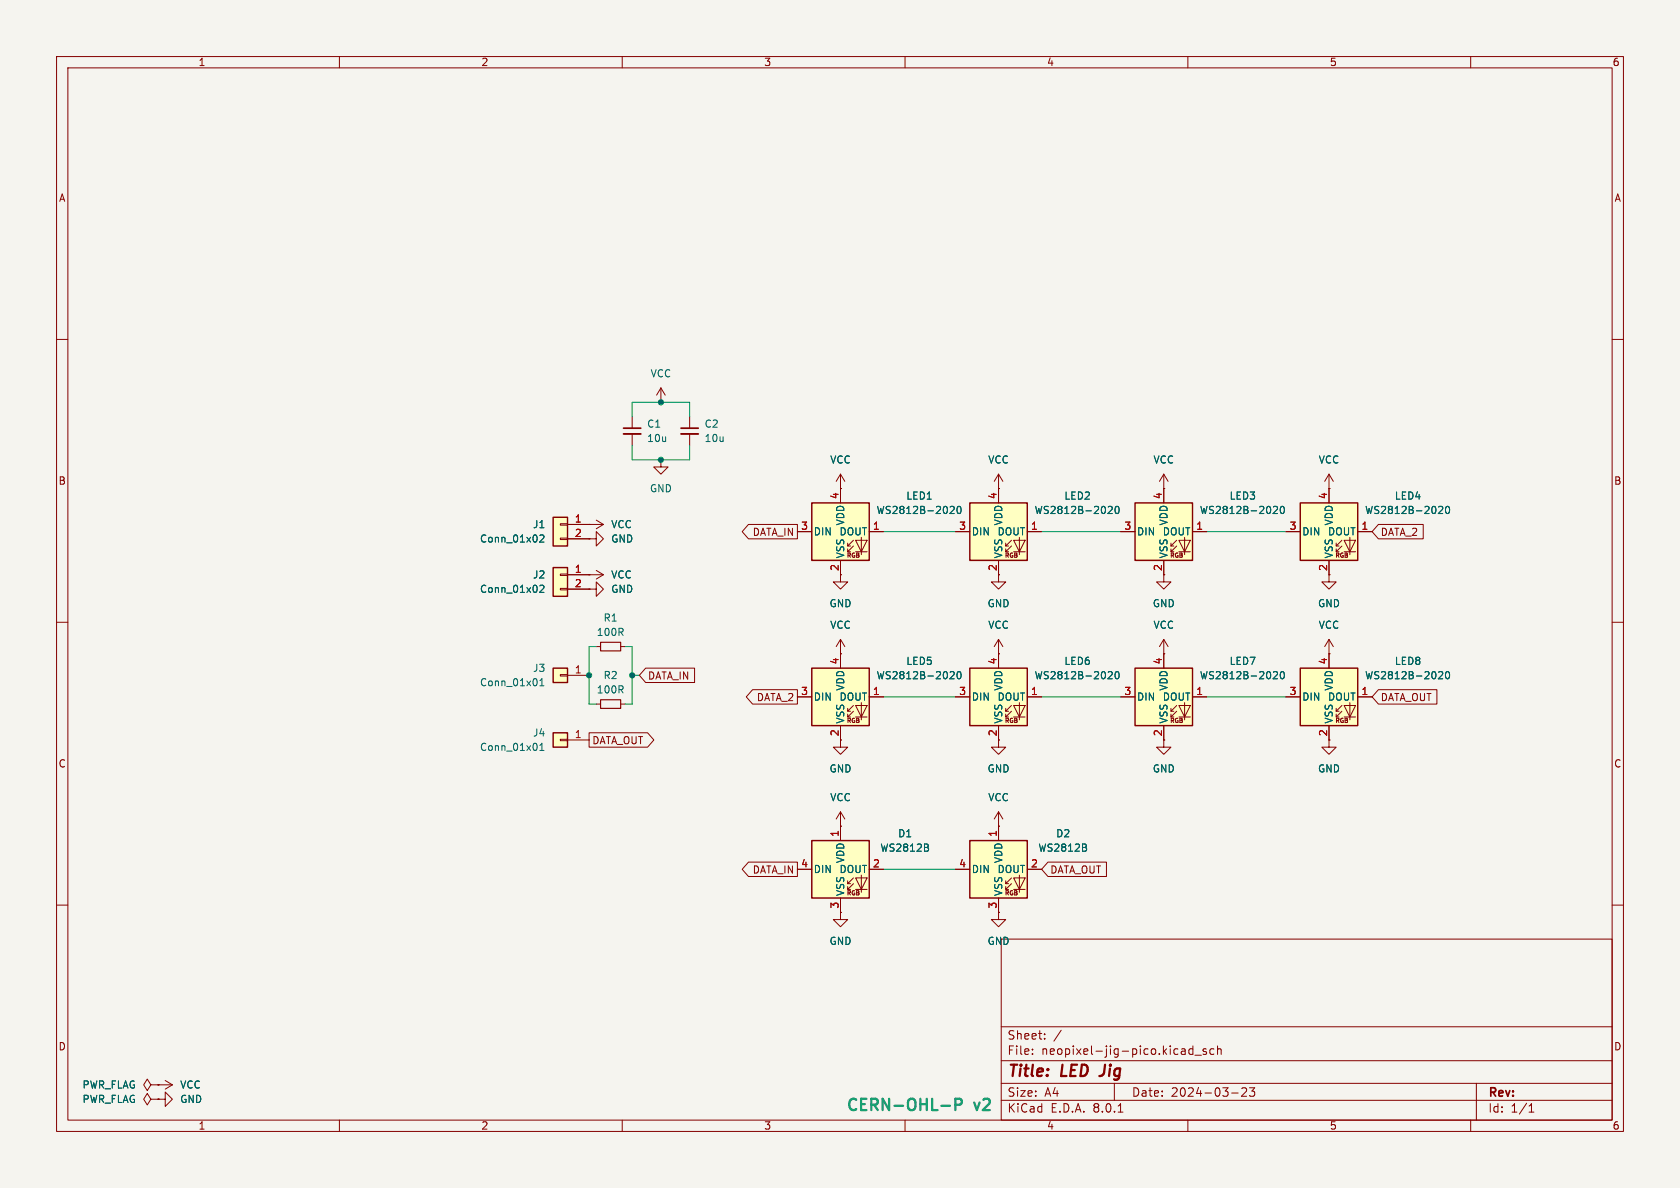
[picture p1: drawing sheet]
<svg xmlns="http://www.w3.org/2000/svg" width="297mm" height="210mm" viewBox="0 0 297 210" stroke-linecap="round" stroke-linejoin="round" font-family="sans-serif">
<path d="M0 0h297v210h-297z" fill="#f5f4ef" stroke="#f5f4ef" stroke-width=".18"/>
<g fill="none" stroke="#840000" stroke-width=".18">
<path d="M10 10h277v190h-277zM12 12h273v186h-273zM60 10v2M110 10v2M160 10v2M210 10v2M260 10v2M10 60h2M285 60h2M10 110h2M285 110h2M10 160h2"/>
<path d="M285 160h2M176.5 161.3v1.3h-1.2l1.2 1.2 1.3-1.2h-1.3M176.5 161.3h.1M177 166h108v32h-108zM60 198v2M110 198v2M160 198v2M177 194.5h108M177 191.5h108M177 187.5h108M177 181.5h108M182.5 186.3v.1"/>
<path d="M182.5 185.5v.1M184.7 183.6v.1M184.7 182.8v.1M187.6 182.1l-1.3 2M197 191.5v3M197.7 196.6h.8M210 198v2M210.9 184.9v1.5M210.9 185.5l-.4-.1-.3 .3v.4l.1 .2h.6M211.2 186.5h1.2M213.2 185.5l-.3-.1-.2 .2v.2l.5 .2v.3h-.5M214.6 185.5l-.4-.1-.3 .3v.4l.1 .2h.6"/>
<path d="M215.2 185.5l.3-.1 .3 .1 .1 .9M215.2 184.9v1.5M217.7 193.2h1.2M219.5 192.4l.6-.1 .2 .1 .1 .3-.9 1.1h.9M220.9 192.3h.9l-.5 .6 .4 .1v.7l-.2 .1h-.4l-.2-.1M260 198v2M261 191.5v6.5M270.3 196.6h.9M270.3 195.5l.4-.4v1.5"/>
</g>
<path d="M194.8 190.1l-.5 .1" fill="none" stroke="#840000" stroke-width=".4"/>
<path d="M97.8 129.5h2.5v2.6h-2.5z" fill="#ffffc2"/>
<path d="M99.1 130.7h1.2v.2h-1.2zM100.3 130.8h3.8M26.7 191.8l-.7-1-.6 1 .6 1 .7-1h1.2M26.7 194.3l-.7-1-.6 1 .6 1 .7-1h1.2M27.9 194.3h1.3v-1.3l1.3 1.3-1.3 1.3v-1.3M27.9 194.3h.1M27.9 191.8h.1" fill="none" stroke="#840000" stroke-width=".18"/>
<path d="M97.8 129.5h2.5v2.6h-2.5z" fill="none" stroke="#840000" stroke-width=".25"/>
<path d="M95.4 132.7h.8M95.4 131.8l.4-.4v1.3" fill="none" stroke="#006464" stroke-width=".18"/>
<path d="M229.9 118.1h10.1v10.2h-10.1z" fill="#ffffc2"/>
<path d="M234.9 115.6v2.5M227.3 123.2h2.6M234.9 128.3v2.5M236.2 126.7h.5M236.2 125.7h.5M237.2 125.7l-1 1v-.5M237.2 124.7l-1 1v-.5M237.6 124.7h2l-1 2zM237.6 126.7h2M238.6 124.2v3.1M240 123.2h2.6" fill="none" stroke="#840000" stroke-width=".18"/>
<path d="M229.9 118.1h10.1v10.2h-10.1z" fill="none" stroke="#840000" stroke-width=".25"/>
<path d="M254.3 118.8l.5-.1 .3 .4-.8 .9h.8M255.7 118.8l.1-.1a.68 .68 0 0 1 .5 .7 .68 .68 0 0 1-.5 .6l-.1-.1-.2-.4z" fill="none" stroke="#006464" stroke-width=".18"/>
<path d="M229.9 88.9h10.1v10.2h-10.1z" fill="#ffffc2"/>
<g fill="none" stroke="#840000" stroke-width=".18">
<path d="M116.8 81.3v1.3h1.3l-1.3 1.2-1.2-1.2h1.2M116.8 81.3h.1M227.3 94h2.6M234.9 99.1v3.8h-1.2l1.2 1.2 1.3-1.2h-1.3M234.9 86.4v2.5M236.2 97.5h.5M236.2 96.5h.5M237.2 96.5l-1 1v-.5M237.2 95.5l-1 1v-.5M237.6 95.5h2l-1 2zM237.6 97.5h2M238.6 95v3"/>
<path d="M240 94h2.6M234.9 115.6h.1M234.9 113v2.6M234.9 113l.8 1.3M234.9 113l-.7 1.3M148.6 161.3v1.3h-1.3l1.3 1.2 1.3-1.2h-1.3M148.6 161.3h.1"/>
</g>
<path d="M229.9 88.9h10.1v10.2h-10.1z" fill="none" stroke="#840000" stroke-width=".25"/>
<path d="M254.3 89.6l.5-.1 .3 .4-.8 .9h.8M255.7 89.6l.1-.1a.68 .68 0 0 1 .5 .6 .68 .68 0 0 1-.5 .7l-.1-.1-.2-.4z" fill="none" stroke="#006464" stroke-width=".18"/>
<path d="M171.4 148.6h10.2v10.2h-10.2z" fill="#ffffc2"/>
<path d="M168.9 153.7h2.5M176.5 146.1v2.5M176.5 158.8v2.5M177.8 157.2h.5M177.8 156.2h.5M178.8 156.2l-1 1v-.5M178.8 155.2l-1 1v-.5M179.2 155.2h2l-1 2zM179.2 157.2h2M180.2 154.7v3M181.6 153.7h2.5" fill="none" stroke="#840000" stroke-width=".18"/>
<path d="M171.4 148.6h10.2v10.2h-10.2z" fill="none" stroke="#840000" stroke-width=".25"/>
<path d="M192 149.9l.1 .1-.1 .4M192 149.3v.4" fill="none" stroke="#006464" stroke-width=".18"/>
<path d="M143.5 148.6h10.2v10.2h-10.2z" fill="#ffffc2"/>
<g fill="none" stroke="#840000" stroke-width=".18">
<path d="M234.9 86.4h.1M234.9 83.8l.8 1.3M234.9 83.8v2.6M234.9 83.8l-.7 1.3M234.9 130.8v1.3h-1.2l1.2 1.3 1.3-1.3h-1.3M141 153.7h2.5M148.6 146.1v2.5M148.6 158.8v2.5M149.9 157.2h.5M149.9 156.2h.5M150.9 156.2l-1 1v-.5M150.9 155.2l-1 1v-.5"/>
<path d="M151.3 155.2h2l-1 2zM151.3 157.2h2M152.3 154.7v3M153.7 153.7h2.5M27.9 191.8h.1M27.9 191.8h2.6M29.2 191l1.3 .8M30.5 191.8l-1.3 .7"/>
</g>
<path d="M143.5 148.6h10.2v10.2h-10.2z" fill="none" stroke="#840000" stroke-width=".25"/>
<path d="M164 149.9l.2 .1-.2 .4M164 149.3v.4" fill="none" stroke="#006464" stroke-width=".18"/>
<path d="M200.7 88.9h10.1v10.2h-10.1z" fill="#ffffc2"/>
<path d="M198.1 94h2.6M205.7 86.4v2.5M205.7 99.1v2.5M207 97.5h.5M207 96.5h.5M208 96.5l-1 1v-.5M208 95.5l-1 1v-.5M208.4 95.5h2l-1 2zM208.4 97.5h2M209.4 95v3M210.8 94h2.6" fill="none" stroke="#840000" stroke-width=".18"/>
<path d="M200.7 88.9h10.1v10.2h-10.1z" fill="none" stroke="#840000" stroke-width=".25"/>
<path d="M225.1 89.6l.5-.1 .2 .4-.7 .9h.7M226.5 89.6l.1-.1a.68 .68 0 0 1 .5 .6 .68 .68 0 0 1-.5 .7 .84 .84 0 0 1-.1-1.2z" fill="none" stroke="#006464" stroke-width=".18"/>
<path d="M200.7 118.1h10.1v10.2h-10.1z" fill="#ffffc2"/>
<g fill="none" stroke="#840000" stroke-width=".18">
<path d="M205.7 86.4h.1M205.7 83.8v2.6M205.7 83.8l.8 1.3M205.7 83.8l-.7 1.3M205.7 115.6v2.5M148.6 130.8v1.3h-1.3l1.3 1.3 1.3-1.3h-1.3M198.1 123.2h2.6M205.7 128.3v2.5M207 126.7h.5M207 125.7h.5M208 125.7l-1 1v-.5M208 124.7l-1 1v-.5"/>
<path d="M208.4 124.7h2l-1 2zM208.4 126.7h2M209.4 124.2v3.1M210.8 123.2h2.6M148.6 146.1h.1M148.6 143.5l.8 1.3M148.6 143.5v2.6M148.6 143.5l-.8 1.3"/>
</g>
<path d="M200.7 118.1h10.1v10.2h-10.1z" fill="none" stroke="#840000" stroke-width=".25"/>
<path d="M225.1 118.8l.5-.1 .2 .4-.7 .9h.7M226.5 118.8l.1-.1a.68 .68 0 0 1 .5 .7 .68 .68 0 0 1-.5 .6 .84 .84 0 0 1-.1-1.2z" fill="none" stroke="#006464" stroke-width=".18"/>
<path d="M143.5 118.1h10.2v10.2h-10.2z" fill="#ffffc2"/>
<g fill="none" stroke="#840000" stroke-width=".18">
<path d="M111.8 73.7v2M111.8 76.7v2M116.8 71.1h.1M116.8 68.6l-.7 1.3M116.8 68.6v2.5M116.8 68.6l.8 1.3M148.6 86.4h.1M148.6 83.8v2.6M148.6 83.8l.8 1.3M148.6 83.8l-.8 1.3M176.5 86.4h.1M176.5 83.8v2.6"/>
<path d="M176.5 83.8l.8 1.3M176.5 83.8l-.7 1.3M148.6 115.6h.1M148.6 101.6v1.3h-1.3l1.3 1.2 1.3-1.2h-1.3M148.6 113v5.1M148.6 113l.8 1.3M148.6 113l-.8 1.3M176.5 115.6h.1M176.5 113v2.6M176.5 113l.8 1.3M176.5 113l-.7 1.3M141 123.2h2.5"/>
<path d="M148.6 128.3v2.5M149.9 126.7h.5M149.9 125.7h.5M150.9 125.7l-1 1v-.5M150.9 124.7l-1 1v-.5M151.3 124.7h2l-1 2zM151.3 126.7h2M152.3 124.2v3.1M153.7 123.2h2.5M205.7 130.8v1.3h-1.2l1.2 1.3 1.3-1.3h-1.3M176.5 146.1h.1M176.5 143.5l.8 1.3"/>
<path d="M176.5 143.5v2.6M176.5 143.5l-.7 1.3"/>
</g>
<path d="M143.5 118.1h10.2v10.2h-10.2z" fill="none" stroke="#840000" stroke-width=".25"/>
<path d="M168 118.8l.5-.1 .2 .4-.8 .9h.8M169.4 118.8l.1-.1a.68 .68 0 0 1 .4 .7 .68 .68 0 0 1-.4 .6 .84 .84 0 0 1-.1-1.2z" fill="none" stroke="#006464" stroke-width=".18"/>
<path d="M110.2 76.7h3.1" fill="none" stroke="#840000" stroke-width=".33"/>
<path d="M110.2 75.7h3.1" fill="none" stroke="#840000" stroke-width=".3"/>
<path d="M143.5 88.9h10.2v10.2h-10.2z" fill="#ffffc2"/>
<g fill="none" stroke="#840000" stroke-width=".18">
<path d="M121.9 73.7v2M121.9 76.7v2M141 94h2.5M148.6 86.4v2.5M148.6 99.1v2.5M149.9 97.5h.5M149.9 96.5h.5M150.9 96.5l-1 1v-.5M150.9 95.5l-1 1v-.5M151.3 95.5h2l-1 2zM151.3 97.5h2M152.3 95v3"/>
<path d="M153.7 94h2.5M205.7 101.6v1.3h-1.2l1.2 1.2 1.3-1.2h-1.3"/>
</g>
<path d="M143.5 88.9h10.2v10.2h-10.2z" fill="none" stroke="#840000" stroke-width=".25"/>
<path d="M168 89.6l.5-.1 .2 .4-.8 .9h.8M169.4 89.6l.1-.1a.68 .68 0 0 1 .4 .6 .68 .68 0 0 1-.4 .7 .84 .84 0 0 1-.1-1.2z" fill="none" stroke="#006464" stroke-width=".18"/>
<path d="M120.4 76.7h3" fill="none" stroke="#840000" stroke-width=".33"/>
<path d="M120.4 75.7h3" fill="none" stroke="#840000" stroke-width=".3"/>
<path d="M171.4 118.1h10.2v10.2h-10.2z" fill="#ffffc2"/>
<path d="M176.5 115.6v2.5M168.9 123.2h2.5M176.5 128.3v2.5M177.8 126.7h.5M177.8 125.7h.5M178.8 125.7l-1 1v-.5M178.8 124.7l-1 1v-.5M179.2 124.7h2l-1 2zM179.2 126.7h2M180.2 124.2v3.1M181.6 123.2h2.5" fill="none" stroke="#840000" stroke-width=".18"/>
<path d="M171.4 118.1h10.2v10.2h-10.2z" fill="none" stroke="#840000" stroke-width=".25"/>
<path d="M195.9 118.8l.5-.1 .2 .4-.7 .9h.7M197.3 118.8l.1-.1a.68 .68 0 0 1 .5 .7 .68 .68 0 0 1-.5 .6 .84 .84 0 0 1-.1-1.2z" fill="none" stroke="#006464" stroke-width=".18"/>
<path d="M171.4 88.9h10.2v10.2h-10.2z" fill="#ffffc2"/>
<g fill="none" stroke="#840000" stroke-width=".18">
<path d="M168.9 94h2.5M176.5 99.1v3.8h-1.2l1.2 1.2 1.3-1.2h-1.3M176.5 86.4v2.5M177.8 97.5h.5M177.8 96.5h.5M178.8 96.5l-1 1v-.5M178.8 95.5l-1 1v-.5M179.2 95.5h2l-1 2zM179.2 97.5h2M180.2 95v3M181.6 94h2.5M105.4 124.5h.8"/>
<path d="M109.7 124.5h.8"/>
</g>
<path d="M171.4 88.9h10.2v10.2h-10.2z" fill="none" stroke="#840000" stroke-width=".25"/>
<path d="M195.9 89.6l.5-.1 .2 .4-.7 .9h.7M197.3 89.6l.1-.1a.68 .68 0 0 1 .5 .6 .68 .68 0 0 1-.5 .7 .84 .84 0 0 1-.1-1.2z" fill="none" stroke="#006464" stroke-width=".18"/>
<path d="M106.2 123.7h3.5v1.5h-3.5z" fill="none" stroke="#840000" stroke-width=".2"/>
<path d="M97.8 91.4h2.5v5.1h-2.5z" fill="#ffffc2"/>
<path d="M99.1 95.1h1.2v.3h-1.2zM99.1 92.6h1.2v.2h-1.2zM100.3 92.7h3.8M100.3 95.3h3.8M205.7 115.6h.1M205.7 113l.8 1.3M205.7 113v2.6M205.7 113l-.7 1.3M176.5 130.8v1.3h-1.2l1.2 1.3 1.3-1.3h-1.3" fill="none" stroke="#840000" stroke-width=".18"/>
<path d="M97.8 91.4h2.5v5.1h-2.5z" fill="none" stroke="#840000" stroke-width=".25"/>
<path d="M95.4 94.7l.5-.1 .3 .3-.8 .9h.8" fill="none" stroke="#006464" stroke-width=".18"/>
<path d="M97.8 118.1h2.5v2.6h-2.5z" fill="#ffffc2"/>
<path d="M104.1 95.3h1.3v-1.3l1.3 1.3-1.3 1.2v-1.2M104.1 95.3h.1M104.1 92.7h.1M104.1 92.7h2.6M105.4 91.9l1.3 .8M106.7 92.7l-1.3 .8M99.1 119.3h1.2v.2h-1.2zM100.3 119.4h3.8M104.1 104.1h1.3v-1.2l1.3 1.2-1.3 1.3v-1.3M104.1 104.1h.1M105.4 114.3h.8M109.7 114.3h.8" fill="none" stroke="#840000" stroke-width=".18"/>
<path d="M97.8 118.1h2.5v2.6h-2.5z" fill="none" stroke="#840000" stroke-width=".25"/>
<path d="M95.4 121.2h.8M95.4 120.3l.4-.3v1.2" fill="none" stroke="#006464" stroke-width=".18"/>
<path d="M106.2 113.5h3.5v1.6h-3.5z" fill="none" stroke="#840000" stroke-width=".2"/>
<path d="M97.8 100.3h2.5v5.1h-2.5z" fill="#ffffc2"/>
<g fill="none" stroke="#840000" stroke-width=".18">
<path d="M100.3 92.7h3.8M100.3 95.3h3.8M104.1 92.7h.1M104.1 95.3h.1M132.3 92.7h8.7v2.6h-8.7l-1.1-1.3zM141 94h2.5M148.6 86.4h.1M148.6 86.4v2.5M148.6 99.1v2.5M153.7 94h2.5M168.9 94h2.5M176.5 86.4h.1"/>
<path d="M176.5 86.4v2.5M176.5 99.1v2.5M181.6 94h2.5M198.1 94h2.6M205.7 86.4h.1M205.7 86.4v2.5M205.7 99.1v2.5M210.8 94h2.6M227.3 94h2.6M234.9 86.4h.1M234.9 86.4v2.5M234.9 99.1v2.5"/>
<path d="M240 94h2.6M243.7 92.7h7.9v2.6h-7.9l-1.1-1.3zM99.1 104h1.2v.3h-1.2zM99.1 101.5h1.2v.2h-1.2zM100.3 101.6h6.4M100.3 104.1h3.8M104.1 101.6h.1M104.1 104.1h.1M105.4 100.8l1.3 .8M106.7 101.6l-1.3 .8M114.1 118.1h8.7v2.6h-8.7l-1.1-1.3zM148.6 115.6h.1"/>
<path d="M148.6 115.6v2.5M176.5 115.6h.1M176.5 115.6v2.5M205.7 115.6h.1M205.7 115.6v2.5M234.9 115.6h.1M234.9 115.6v2.5M104.1 129.5h10.4l1.1 1.3-1.1 1.3h-10.4zM133 121.9h8v2.6h-8l-1.1-1.3zM141 123.2h2.5M148.6 128.3v2.5M153.7 123.2h2.5"/>
<path d="M168.9 123.2h2.5M176.5 128.3v2.5M181.6 123.2h2.5M198.1 123.2h2.6M205.7 128.3v2.5M210.8 123.2h2.6M227.3 123.2h2.6M234.9 128.3v2.5M240 123.2h2.6M243.7 121.9h10.3v2.6h-10.3l-1.1-1.3zM132.3 152.4h8.7v2.5h-8.7l-1.1-1.2zM141 153.7h2.5"/>
<path d="M148.6 146.1h.1M148.6 146.1v2.5M148.6 158.8v2.5M153.7 153.7h2.5M168.9 153.7h2.5M176.5 146.1h.1M176.5 146.1v2.5M176.5 158.8v2.5M181.6 153.7h2.5M185.3 152.4h10.3v2.5h-10.3l-1.2-1.2zM148.6 161.3h.1M176.5 161.3h.1"/>
<path d="M27.9 194.3h.1M27.9 191.8h.1"/>
</g>
<path d="M97.8 100.3h2.5v5.1h-2.5z" fill="none" stroke="#840000" stroke-width=".25"/>
<g fill="none" stroke="#006464" stroke-width=".18">
<path d="M95.4 94.7l.5-.1 .3 .3-.8 .9h.8M168 89.6l.5-.1 .2 .4-.8 .9h.8M169.4 89.6l.1-.1a.68 .68 0 0 1 .4 .6 .68 .68 0 0 1-.4 .7 .84 .84 0 0 1-.1-1.2zM195.9 89.6l.5-.1 .2 .4-.7 .9h.7M197.3 89.6l.1-.1a.68 .68 0 0 1 .5 .6 .68 .68 0 0 1-.5 .7 .84 .84 0 0 1-.1-1.2zM225.1 89.6l.5-.1 .2 .4-.7 .9h.7M226.5 89.6l.1-.1a.68 .68 0 0 1 .5 .6 .68 .68 0 0 1-.5 .7 .84 .84 0 0 1-.1-1.2zM254.3 89.6l.5-.1 .3 .4-.8 .9h.8M255.7 89.6l.1-.1a.68 .68 0 0 1 .5 .6 .68 .68 0 0 1-.5 .7l-.1-.1-.2-.4zM95.4 103.6l.5-.2 .3 .4-.8 .9h.8M168 118.8l.5-.1 .2 .4-.8 .9h.8M169.4 118.8l.1-.1a.68 .68 0 0 1 .4 .7 .68 .68 0 0 1-.4 .6 .84 .84 0 0 1-.1-1.2z"/>
<path d="M195.9 118.8l.5-.1 .2 .4-.7 .9h.7M197.3 118.8l.1-.1a.68 .68 0 0 1 .5 .7 .68 .68 0 0 1-.5 .6 .84 .84 0 0 1-.1-1.2zM225.1 118.8l.5-.1 .2 .4-.7 .9h.7M226.5 118.8l.1-.1a.68 .68 0 0 1 .5 .7 .68 .68 0 0 1-.5 .6 .84 .84 0 0 1-.1-1.2zM254.3 118.8l.5-.1 .3 .4-.8 .9h.8M255.7 118.8l.1-.1a.68 .68 0 0 1 .5 .7 .68 .68 0 0 1-.5 .6l-.1-.1-.2-.4zM164 149.9l.2 .1-.2 .4M164 149.3v.4M192 149.9l.1 .1-.1 .4M192 149.3v.4"/>
</g>
<path d="M166.4 195.5h1.5M168.9 195.3h.8a.54 .54 0 0 0 .4-.5 .54 .54 0 0 0-.4-.6h-.8v2" fill="none" stroke="#0099b0" stroke-width=".4"/>
<path d="M111.8 73.7v-2.6h10.1v2.6M111.8 78.7v2.6h10.1v-2.6M156.2 94h12.7M184.1 94h14M213.4 94h13.9M105.4 114.3h-1.3v10.2h1.3M110.5 114.3h1.3v10.2h-1.3M111.8 119.4h1.2M156.2 123.2h12.7M184.1 123.2h14M213.4 123.2h13.9M156.2 153.7h12.7" fill="none" stroke="#009600" stroke-width=".18"/>
<g fill="#009600" stroke="#009600" stroke-width=".18">
<circle cx="116.8" cy="71.1" r=".46"/>
<circle cx="116.8" cy="81.3" r=".46"/>
<circle cx="111.8" cy="119.4" r=".46"/>
<circle cx="104.1" cy="119.4" r=".46"/>
</g>
<g font-size="2.8" fill="#840000">
<text x="178" y="190.9">Title:</text>
<text x="187.7" y="190.9">LED</text>
<text x="195.4" y="190.9">Jig</text>
</g>
<g font-size="2.8" fill="#0099b0">
<text x="149.4" y="196.9">CERN-OHL-P</text>
<text x="172.3" y="196.9">v2</text>
</g>
<g font-size="2.1" fill="#840000">
<text x="178" y="184">Sheet:</text>
<text x="178" y="186.7">File:</text>
<text x="184.1" y="186.7">neopixel-jig-pico.kicad_sch</text>
<text x="178" y="196.9">KiCad</text>
<text x="178" y="194.1">Size:</text>
<text x="184.7" y="194.1">A4</text>
<text x="185.7" y="196.9">E.D.A.</text>
<text x="193.3" y="196.9">8.0.1</text>
<text x="200" y="194.1">Date:</text>
<text x="207" y="194.1">2024-03-23</text>
<text x="263" y="194.3">Rev:</text>
<text x="263" y="196.9">Id:</text>
<text x="267.1" y="196.9">1/1</text>
</g>
<g font-size="1.8" fill="#840000">
<text x="35" y="11.9">1</text>
<text x="85" y="11.9">2</text>
<text x="135" y="11.9">3</text>
<text x="185" y="11.9">4</text>
<text x="235" y="11.9">5</text>
<text x="285" y="11.9">6</text>
<text x="10.3" y="35.9">A</text>
<text x="285.3" y="35.9">A</text>
<text x="10.3" y="85.9">B</text>
<text x="285.3" y="85.9">B</text>
<text x="133" y="94.9">DATA_IN</text>
<text x="244" y="94.9">DATA_2</text>
<text x="148.3" y="101" transform="rotate(-90 148.3 101)">2</text>
<text x="205.5" y="101" transform="rotate(-90 205.5 101)">2</text>
<text x="114.5" y="120.3">DATA_IN</text>
<text x="133.7" y="124.1">DATA_2</text>
<text x="244" y="124.1">DATA_OUT</text>
<text x="104.6" y="131.8">DATA_OUT</text>
<text x="205.5" y="130.2" transform="rotate(-90 205.5 130.2)">2</text>
<text x="10.3" y="135.9">C</text>
<text x="285.3" y="135.9">C</text>
<text x="133" y="154.6">DATA_IN</text>
<text x="185.6" y="154.6">DATA_OUT</text>
<text x="10.3" y="185.9">D</text>
<text x="285.3" y="185.9">D</text>
<text x="35" y="199.9">1</text>
<text x="85" y="199.9">2</text>
<text x="135" y="199.9">3</text>
<text x="185" y="199.9">4</text>
<text x="235" y="199.9">5</text>
<text x="285" y="199.9">6</text>
</g>
<g font-size="1.8" fill="#006464">
<text x="114.9" y="66.9">VCC</text>
<text x="114.3" y="75.8">C1</text>
<text x="124.5" y="75.8">C2</text>
<text x="114.3" y="78.3">10u</text>
<text x="124.5" y="78.3">10u</text>
<text x="146.7" y="82.1">VCC</text>
<text x="174.6" y="82.1">VCC</text>
<text x="203.8" y="82.1">VCC</text>
<text x="233" y="82.1">VCC</text>
<text x="114.8" y="87.2">GND</text>
<text x="160.1" y="88.5">LED1</text>
<text x="188.1" y="88.5">LED2</text>
<text x="217.3" y="88.5">LED3</text>
<text x="246.5" y="88.5">LED4</text>
<text x="94.1" y="93.6">J1</text>
<text x="108" y="93.6">VCC</text>
<text x="143.8" y="94.8">DIN</text>
<text x="148.3" y="94.8">DOUT</text>
<text x="149.5" y="93" transform="rotate(-90 149.5 93)">VDD</text>
<text x="154.9" y="91.1">WS2812B-2020</text>
<text x="171.7" y="94.8">DIN</text>
<text x="176.3" y="94.8">DOUT</text>
<text x="177.4" y="93" transform="rotate(-90 177.4 93)">VDD</text>
<text x="182.8" y="91.1">WS2812B-2020</text>
<text x="200.9" y="94.8">DIN</text>
<text x="205.5" y="94.8">DOUT</text>
<text x="206.6" y="93" transform="rotate(-90 206.6 93)">VDD</text>
<text x="212" y="91.1">WS2812B-2020</text>
<text x="230.1" y="94.8">DIN</text>
<text x="234.7" y="94.8">DOUT</text>
<text x="235.8" y="93" transform="rotate(-90 235.8 93)">VDD</text>
<text x="241.2" y="91.1">WS2812B-2020</text>
<text x="84.8" y="96.1">Conn_01x02</text>
<text x="108" y="96.1">GND</text>
<text x="149.5" y="98.8" transform="rotate(-90 149.5 98.8)">VSS</text>
<text x="177.4" y="98.8" transform="rotate(-90 177.4 98.8)">VSS</text>
<text x="206.6" y="98.8" transform="rotate(-90 206.6 98.8)">VSS</text>
<text x="235.8" y="98.8" transform="rotate(-90 235.8 98.8)">VSS</text>
<text x="84.8" y="105">Conn_01x02</text>
<text x="94.1" y="102.5">J2</text>
<text x="108" y="105">GND</text>
<text x="108" y="102.5">VCC</text>
<text x="146.6" y="107.5">GND</text>
<text x="174.5" y="107.5">GND</text>
<text x="203.7" y="107.5">GND</text>
<text x="232.9" y="107.5">GND</text>
<text x="105.4" y="112.6">100R</text>
<text x="106.6" y="110.1">R1</text>
<text x="146.7" y="111.4">VCC</text>
<text x="174.6" y="111.4">VCC</text>
<text x="203.8" y="111.4">VCC</text>
<text x="233" y="111.4">VCC</text>
<text x="94.1" y="119">J3</text>
<text x="160.1" y="117.7">LED5</text>
<text x="188.1" y="117.7">LED6</text>
<text x="217.3" y="117.7">LED7</text>
<text x="246.5" y="117.7">LED8</text>
<text x="84.8" y="121.5">Conn_01x01</text>
<text x="105.4" y="122.8">100R</text>
<text x="106.6" y="120.2">R2</text>
<text x="143.8" y="124.1">DIN</text>
<text x="148.3" y="124.1">DOUT</text>
<text x="149.5" y="122.2" transform="rotate(-90 149.5 122.2)">VDD</text>
<text x="154.9" y="120.3">WS2812B-2020</text>
<text x="171.7" y="124.1">DIN</text>
<text x="176.3" y="124.1">DOUT</text>
<text x="177.4" y="122.2" transform="rotate(-90 177.4 122.2)">VDD</text>
<text x="182.8" y="120.3">WS2812B-2020</text>
<text x="200.9" y="124.1">DIN</text>
<text x="205.5" y="124.1">DOUT</text>
<text x="206.6" y="122.2" transform="rotate(-90 206.6 122.2)">VDD</text>
<text x="212" y="120.3">WS2812B-2020</text>
<text x="230.1" y="124.1">DIN</text>
<text x="234.7" y="124.1">DOUT</text>
<text x="235.8" y="122.2" transform="rotate(-90 235.8 122.2)">VDD</text>
<text x="241.2" y="120.3">WS2812B-2020</text>
<text x="94.1" y="130.4">J4</text>
<text x="149.5" y="128" transform="rotate(-90 149.5 128)">VSS</text>
<text x="177.4" y="128" transform="rotate(-90 177.4 128)">VSS</text>
<text x="206.6" y="128" transform="rotate(-90 206.6 128)">VSS</text>
<text x="235.8" y="128" transform="rotate(-90 235.8 128)">VSS</text>
<text x="84.8" y="132.9">Conn_01x01</text>
<text x="146.6" y="136.8">GND</text>
<text x="174.5" y="136.8">GND</text>
<text x="203.7" y="136.8">GND</text>
<text x="232.9" y="136.8">GND</text>
<text x="146.7" y="141.8">VCC</text>
<text x="174.6" y="141.8">VCC</text>
<text x="158.7" y="148.2">D1</text>
<text x="186.6" y="148.2">D2</text>
<text x="143.8" y="154.5">DIN</text>
<text x="148.3" y="154.5">DOUT</text>
<text x="149.5" y="152.7" transform="rotate(-90 149.5 152.7)">VDD</text>
<text x="155.5" y="150.8">WS2812B</text>
<text x="171.7" y="154.5">DIN</text>
<text x="176.3" y="154.5">DOUT</text>
<text x="177.4" y="152.7" transform="rotate(-90 177.4 152.7)">VDD</text>
<text x="183.5" y="150.8">WS2812B</text>
<text x="149.5" y="158.5" transform="rotate(-90 149.5 158.5)">VSS</text>
<text x="177.4" y="158.5" transform="rotate(-90 177.4 158.5)">VSS</text>
<text x="146.6" y="167.2">GND</text>
<text x="174.5" y="167.2">GND</text>
<text x="14.5" y="192.6">PWR_FLAG</text>
<text x="14.5" y="195.2">PWR_FLAG</text>
<text x="31.8" y="195.2">GND</text>
<text x="31.8" y="192.6">VCC</text>
</g>
<g font-size="1.8" fill="#a90000">
<text x="148.3" y="88.3" transform="rotate(-90 148.3 88.3)">4</text>
<text x="176.3" y="88.3" transform="rotate(-90 176.3 88.3)">4</text>
<text x="205.5" y="88.3" transform="rotate(-90 205.5 88.3)">4</text>
<text x="234.7" y="88.3" transform="rotate(-90 234.7 88.3)">4</text>
<text x="101.5" y="92.5">1</text>
<text x="101.5" y="95">2</text>
<text x="141.5" y="93.7">3</text>
<text x="154.2" y="93.7">1</text>
<text x="169.5" y="93.7">3</text>
<text x="182.2" y="93.7">1</text>
<text x="198.7" y="93.7">3</text>
<text x="211.4" y="93.7">1</text>
<text x="227.9" y="93.7">3</text>
<text x="240.6" y="93.7">1</text>
<text x="101.5" y="101.3">1</text>
<text x="176.3" y="101" transform="rotate(-90 176.3 101)">2</text>
<text x="234.7" y="101" transform="rotate(-90 234.7 101)">2</text>
<text x="101.5" y="103.9">2</text>
<text x="101.5" y="119.1">1</text>
<text x="148.3" y="117.5" transform="rotate(-90 148.3 117.5)">4</text>
<text x="176.3" y="117.5" transform="rotate(-90 176.3 117.5)">4</text>
<text x="205.5" y="117.5" transform="rotate(-90 205.5 117.5)">4</text>
<text x="234.7" y="117.5" transform="rotate(-90 234.7 117.5)">4</text>
<text x="141.5" y="122.9">3</text>
<text x="154.2" y="122.9">1</text>
<text x="169.5" y="122.9">3</text>
<text x="182.2" y="122.9">1</text>
<text x="198.7" y="122.9">3</text>
<text x="211.4" y="122.9">1</text>
<text x="227.9" y="122.9">3</text>
<text x="240.6" y="122.9">1</text>
<text x="101.5" y="130.6">1</text>
<text x="148.3" y="130.2" transform="rotate(-90 148.3 130.2)">2</text>
<text x="176.3" y="130.2" transform="rotate(-90 176.3 130.2)">2</text>
<text x="234.7" y="130.2" transform="rotate(-90 234.7 130.2)">2</text>
<text x="148.3" y="148" transform="rotate(-90 148.3 148)">1</text>
<text x="176.3" y="148" transform="rotate(-90 176.3 148)">1</text>
<text x="141.5" y="153.4">4</text>
<text x="154.2" y="153.4">2</text>
<text x="169.5" y="153.4">4</text>
<text x="182.2" y="153.4">2</text>
<text x="148.3" y="160.7" transform="rotate(-90 148.3 160.7)">3</text>
<text x="176.3" y="160.7" transform="rotate(-90 176.3 160.7)">3</text>
</g>
<g font-size="1.1" fill="#840000">
<text x="149.7" y="98.7">RGB</text>
<text x="177.6" y="98.7">RGB</text>
<text x="206.8" y="98.7">RGB</text>
<text x="236" y="98.7">RGB</text>
<text x="149.7" y="127.9">RGB</text>
<text x="177.6" y="127.9">RGB</text>
<text x="206.8" y="127.9">RGB</text>
<text x="236" y="127.9">RGB</text>
<text x="149.7" y="158.4">RGB</text>
<text x="177.6" y="158.4">RGB</text>
</g>
</svg>
